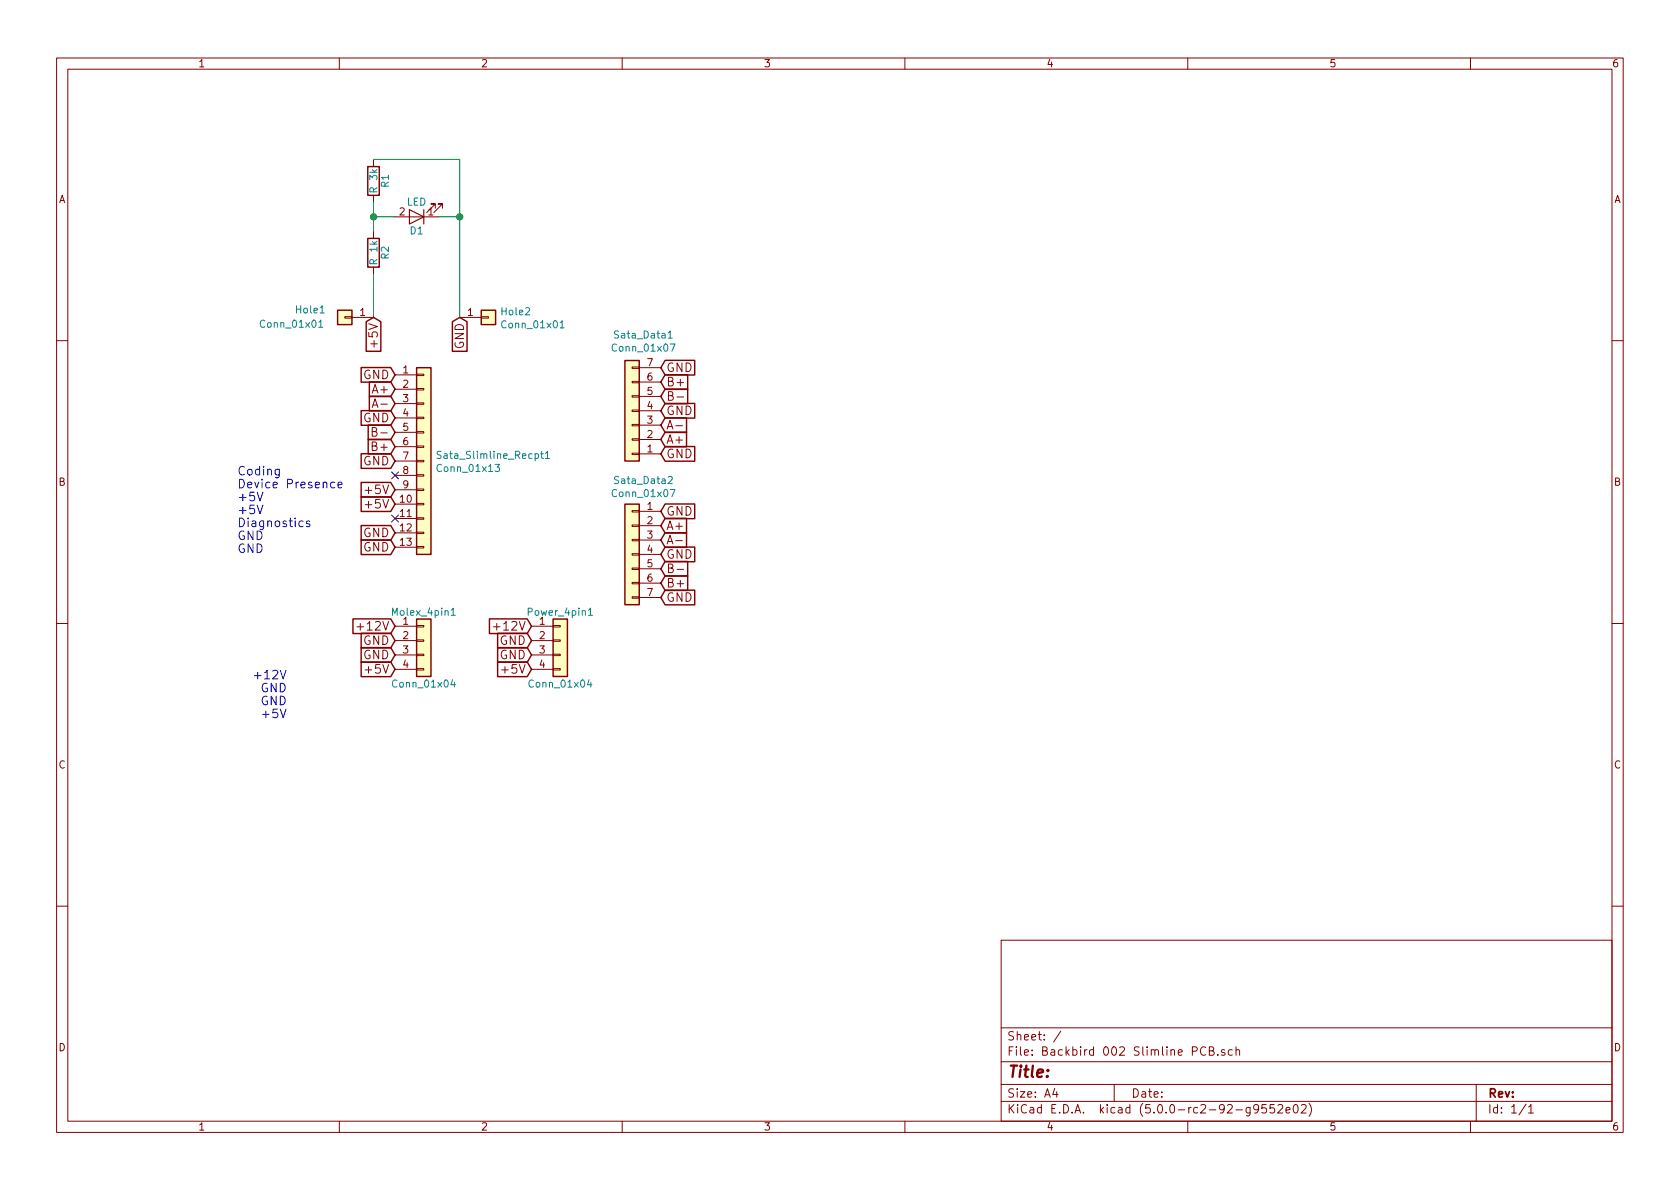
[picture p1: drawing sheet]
<svg xmlns="http://www.w3.org/2000/svg" width="297mm" height="210mm" viewBox="0 0 297 210" stroke-linecap="round" stroke-linejoin="round" font-family="sans-serif">
<g fill="none" stroke="#840000" stroke-width=".18">
<path d="M10 10.3h277v189.9h-277zM12 12.2h273v186.1h-273zM60 10.3v1.9M110 10.3v1.9M160 10.3v1.9M210 10.3v1.9M260 10.3v1.9M66 28.2v1.3M66 34.5v1.3M69.8 38.3h7.7M77 36.8v-.7h-.8h.8l-1.6 1.5M78.2 36.8v-.7h-.7h.7l-1.5 1.5"/>
<path d="M61 56h1.2v.3h-1.2zM62.2 56.1h3.8M66 40.9v1.3M66 47.2v1.3M81.3 56.1h3.8M85.1 56h1.3v.3h-1.3zM10 60.2h2M65.8 72.1l.5-1.6 .5 1.6M65.8 76.3h.5l.2-.1 .1-.3-.3-.3h-.5v1.5h.6l.3-.3a.41 .41 0 0 0-.4-.5M65.9 71.6h.8M67.3 71.5h1.2M67.3 76.5h1.2"/>
<path d="M69.8 66.3h3.9M69.8 68.8h3.9M69.8 71.4h3.9M69.8 73.9h3.9M69.8 76.4h3.9M69.8 79h3.9M73.7 78.9h1.2v.2h-1.2zM73.7 76.3h1.2v.3h-1.2zM73.7 73.8h1.2v.2h-1.2zM73.7 71.2h1.2v.3h-1.2zM73.7 68.7h1.2v.3h-1.2zM73.7 66.2h1.2v.2h-1.2z"/>
<path d="M111.8 64.9h1.2v.2h-1.2zM111.8 67.4h1.2v.3h-1.2zM111.8 70h1.2v.2h-1.2zM111.8 72.5h1.2v.3h-1.2zM111.8 75.1h1.2v.2h-1.2zM111.8 77.6h1.2v.2h-1.2zM113 77.7h3.8M113 75.2h3.8M113 72.6h3.8M113 70.1h3.8M113 67.6h3.8M113 65h3.8"/>
<path d="M118.2 70l.6-.1 .2-.2-.2-.4h-.6v1.5h.6l.2-.3a.41 .41 0 0 0-.3-.5M119.5 75.3h1.1M119.7 70.2h1.2M285 60.2h2M69.8 81.5h3.9M69.8 84.1h3.9M69.8 86.6h3.9M69.8 89.1h3.9M69.8 91.7h3.9M69.8 94.2h3.9M69.8 96.8h3.9M73.7 96.6h1.2v.3h-1.2z"/>
<path d="M73.7 94.1h1.2v.3h-1.2zM73.7 91.6h1.2v.2h-1.2zM73.7 89h1.2v.3h-1.2zM73.7 86.5h1.2v.2h-1.2zM73.7 83.9h1.2v.3h-1.2zM73.7 81.4h1.2v.3h-1.2zM111.8 80.1h1.2v.3h-1.2zM111.8 97.9h1.2v.3h-1.2zM111.8 95.4h1.2v.2h-1.2zM111.8 92.8h1.2v.3h-1.2zM111.8 90.3h1.2v.2h-1.2zM113 80.3h3.8"/>
<path d="M113 90.4h3.8M113 93h3.8M113 95.5h3.8M113 98h3.8M119.5 95.6h1.1M10 110.3h2M63.1 110.8h1.2M69.8 110.7h3.9M69.8 113.3h3.9M69.8 115.8h3.9M69.8 118.4h3.9M73.7 118.2h1.2v.3h-1.2z"/>
<path d="M73.7 115.7h1.2v.2h-1.2zM73.7 113.2h1.2v.2h-1.2zM73.7 110.6h1.2v.3h-1.2zM87.2 110.8h1.2M94 110.7h3.8M94 113.3h3.8M94 115.8h3.8M94 118.4h3.8M97.8 118.2h1.3v.3h-1.3zM97.8 115.7h1.3v.2h-1.3zM97.8 113.2h1.3v.2h-1.3zM97.8 110.6h1.3v.3h-1.3z"/>
<path d="M111.8 105.5h1.2v.3h-1.2zM111.8 103h1.2v.2h-1.2zM111.8 100.5h1.2v.2h-1.2zM113 100.6h3.8M113 103.1h3.8M113 105.7h3.8M118.2 100.5l.6-.1 .2-.2-.2-.4-.6-.1v1.6h.6l.2-.3a.41 .41 0 0 0-.3-.5M119.7 100.7h1.2M285 110.3h2M10 160.2h2M177 166.3h108v32h-108zM285 160.2h2"/>
<path d="M60 198.3v1.9M110 198.3v1.9M160 198.3v1.9M177 194.8h108M177 191.8h108M177 187.8h108M177 181.8h108M186.5 192.5l-.4 1h1M186.8 193v1M187.6 182.3l-1.3 2M197 191.8v3M210 198.3v1.9"/>
<path d="M213.2 185.3a.7 .7 0 0 0-.9 .2 .7 .7 0 0 0 .1 .9 .55 .55 0 0 0 .8 .1M213.8 185.8h.5l.2-.1 .1-.3-.3-.3h-.5v1.5h.6l.3-.3a.41 .41 0 0 0-.4-.5M215.3 186.5v.1M216.5 185.7a.37 .37 0 0 0-.5 .1v.2l.5 .2 .1 .1-.2 .3-.4-.1M217.9 185.7l-.5-.1-.2 .3v.6l.2 .1 .5-.1M218.5 185.7h.1a.37 .37 0 0 1 .6 .1v.8M218.5 185.1v1.5M221 195.8v1.2l-.2 .3h-.4M221 195.9l-.4-.1-.3 .3 .1 .6h.6M222.5 196l-.3 .3h-.3l-.2-.3v-.4l.1-.2 .4-.1 .3 .2a1.19 1.19 0 0 1-.3 1.2l-.4 .1M223.9 195.3h-.7l-.1 .7 .2-.1 .5 .1 .2 .2-.1 .5-.2 .1-.6-.1M225.3 195.3h-.7l-.1 .7 .2-.1 .5 .1 .2 .2-.1 .5-.2 .1-.6-.1"/>
<path d="M226 195.5l.2-.2h.3l.2 .2 .1 .3-.1 .2-.8 .8h.9M227.4 196.3l.7-.1-.1-.3-.4-.1-.2 .2 .1 .7h.5M228.8 195.5l.4-.2a.94 .94 0 0 1 0 1.5 .79 .79 0 0 1-.4-1.3zM230.1 195.5l.2-.2h.4l.2 .2v.3v.2l-.9 .8h.9M231.4 195.1a1.71 1.71 0 0 1 0 2.3M260 198.3v1.9M261 191.8v6.5M269.8 195.2l-1.2 2M270.3 195.8l.4-.5v1.5M270.3 196.8h.8"/>
</g>
<g fill="none" stroke="#840000" stroke-width=".25">
<path d="M65 29.5h2.1v5h-2.1zM59.7 54.9h2.5v2.5h-2.5zM64.7 56.9l1.3-.8 1.3 .8v5.2h-2.6zM65 42.2h2.1v5h-2.1zM80 56.9l1.3-.8 1.3 .8v5.2h-2.6zM85.1 54.9h2.5v2.5h-2.5zM63.9 65h5.2l.7 1.3-.7 1.3h-5.2zM63.9 72.6h5.2l.7 1.3-.7 1.3h-5.2zM65.1 75.2h4l.7 1.2-.7 1.3h-4zM65.1 77.7h4l.7 1.3-.7 1.3h-4zM65.3 67.5h3.8l.7 1.3-.7 1.3h-3.8zM65.3 70.1h3.8l.7 1.3-.7 1.3h-3.8z"/>
<path d="M73.7 65h2.5v33h-2.5zM110.5 63.7h2.5v17.8h-2.5zM117.6 79h5.2v2.6h-5.2l-.8-1.3zM117.6 71.3h5.2v2.6h-5.2l-.8-1.3zM117.6 76.4h3.8v2.6h-3.8l-.8-1.3zM117.6 73.9h3.8v2.6h-3.8l-.8-1.3zM117.6 68.8h4v2.6h-4l-.8-1.3zM117.6 66.3h4v2.6h-4l-.8-1.3zM117.6 63.7h5.2v2.6h-5.2l-.8-1.3zM63.9 92.9h5.2l.7 1.3-.7 1.3h-5.2zM63.9 95.5h5.2l.7 1.3-.7 1.3h-5.2zM63.9 87.9h5.2l.7 1.2-.7 1.3h-5.2z"/>
<path d="M63.9 85.3h5.2l.7 1.3-.7 1.3h-5.2zM63.9 80.2h5.2l.7 1.3-.7 1.3h-5.2zM110.5 89.1h2.5v17.8h-2.5zM117.6 89.1h5.2v2.6h-5.2l-.8-1.3zM117.6 96.7h5.2v2.6h-5.2l-.8-1.3zM117.6 91.7h3.8v2.6h-3.8l-.8-1.3zM117.6 94.2h3.8v2.6h-3.8l-.8-1.3zM117.6 99.3h4v2.6h-4l-.8-1.3zM62.4 109.4h6.7l.7 1.3-.7 1.3h-6.7zM63.9 117.1h5.2l.7 1.3-.7 1.3h-5.2zM63.9 114.5h5.2l.7 1.3-.7 1.3h-5.2zM63.9 112h5.2l.7 1.3-.7 1.3h-5.2z"/>
<path d="M73.7 109.5h2.5v10.1h-2.5zM86.5 109.4h6.7l.8 1.3-.8 1.3h-6.7zM88 117.1h5.2l.8 1.3-.8 1.3h-5.2zM88 114.5h5.2l.8 1.3-.8 1.3h-5.2zM88 112h5.2l.8 1.3-.8 1.3h-5.2zM97.8 109.5h2.5v10.1h-2.5zM117.6 101.8h4v2.6h-4l-.8-1.3zM117.6 104.4h5.2v2.6h-5.2l-.8-1.3z"/>
</g>
<path d="M72.4 37.1l2.5 1.2-2.5 1.3zM74.9 37.1v2.5" fill="none" stroke="#840000" stroke-width=".2"/>
<path d="M45.5 87l.5 1.6 .5-1.6M45.5 89.3l.5 1.6 .5-1.6M49.4 83v1.2l-.3 .3-.4-.1M49.4 83.1l-.5-.1-.2 .1v.7a.48 .48 0 0 0 .7 .1M53.6 92.2l-.4-.1-.3 .1v.8a.48 .48 0 0 0 .7 .1M54.7 92.2l-.3-.1-.2 .2v.3l.5 .1v.4h-.5M59.2 85.3h-.4l-.3 .1v.7a.48 .48 0 0 0 .7 .1M59.8 85.8l.7-.2-.1-.3h-.4l-.2 .2v.7h.6M45 119.5h1.2" fill="none" stroke="#0000c2" stroke-width=".18"/>
<path d="M66 35.8v5.1M66 38.3h3.8M66 28.2h15.3v27.9M77.5 38.3h3.8M66 48.5v7.6" fill="none" stroke="#008400" stroke-width=".18"/>
<g fill="#008400" stroke="#008400" stroke-width=".25">
<circle cx="66" cy="38.3" r=".51"/>
<circle cx="81.3" cy="38.3" r=".51"/>
</g>
<path d="M69.2 91.1l1.3 1.2M69.2 83.5l1.3 1.2M70.5 91.1l-1.3 1.2M70.5 83.5l-1.3 1.2" fill="none" stroke="#000084" stroke-width=".18"/>
<g fill="#ffffc2" stroke="#ffffc2" stroke-width=".18">
<path d="M110.5 63.7h2.5v17.8h-2.5z"/>
<path d="M110.5 89.1h2.5v17.8h-2.5z"/>
<path d="M97.8 109.5h2.5v10.1h-2.5z"/>
<path d="M73.7 109.5h2.5v10.1h-2.5z"/>
<path d="M59.7 54.9h2.5v2.5h-2.5z"/>
<path d="M85.1 54.9h2.5v2.5h-2.5z"/>
<path d="M73.7 65h2.5v33h-2.5z"/>
</g>
<g fill="none" stroke="#008484" stroke-width=".18">
<path d="M56.4 57l.3-.4v1.3M56.4 57.9h.7M99 57.1l.4-.4v1.3M99 58h.7M118.1 59.8h.8M78 79.9l-.5-.1-.2 .1v.4l.6 .2 .1 .3-.3 .3-.4-.1M95.8 79.8v1.1l.3 .2M118.5 60.8h.9l-.6 1.3M87.5 82.1h.8l-.4 .5 .4 .1-.1 .6-.5 .1-.2-.1M95.6 80.2h.5M96.4 80.2l.4-.4v1.3M96.4 81.1h.8"/>
<path d="M118.5 86.6h.9l-.6 1.2M79.8 107.9l.3-.4v1.3M79.8 108.8h.7M104 107.9l.4-.4v1.3M104 108.8h.8M80 120.2l-.3 .9h.8M80.3 120.7v.8M104.2 120.2l-.3 .9h.7M104.5 120.7v.8"/>
</g>
<text font-size="2.8" fill="#840000" x="178" y="190.5">Title:</text>
<g font-size="2.1" fill="#840000">
<text x="66.8" y="60.9" transform="rotate(-90 66.8 60.9)">+5V</text>
<text x="82" y="61.8" transform="rotate(-90 82 61.8)">GND</text>
<text x="117.8" y="65.8">GND</text>
<text x="64.2" y="67.1">GND</text>
<text x="66.2" y="69.6">A+</text>
<text x="117.8" y="68.3">B+</text>
<text x="64.2" y="74.7">GND</text>
<text x="117.8" y="73.4">GND</text>
<text x="117.8" y="75.9">A-</text>
<text x="64.2" y="82.3">GND</text>
<text x="66.2" y="79.8">B+</text>
<text x="117.8" y="81">GND</text>
<text x="117.8" y="78.5">A+</text>
<text x="65.1" y="89.9">+5V</text>
<text x="65.1" y="87.4">+5V</text>
<text x="64.2" y="95">GND</text>
<text x="117.8" y="91.2">GND</text>
<text x="117.8" y="93.7">A+</text>
<text x="64.2" y="97.5">GND</text>
<text x="117.8" y="98.8">GND</text>
<text x="117.8" y="96.3">A-</text>
<text x="117.8" y="103.9">B+</text>
<text x="117.8" y="106.4">GND</text>
<text x="63.9" y="111.5">+12V</text>
<text x="88.1" y="111.5">+12V</text>
<text x="64.2" y="116.6">GND</text>
<text x="64.2" y="114">GND</text>
<text x="65.1" y="119.1">+5V</text>
<text x="88.3" y="116.6">GND</text>
<text x="88.3" y="114">GND</text>
<text x="89.2" y="119.1">+5V</text>
<text x="178" y="184">Sheet: /</text>
<text x="178" y="186.7">File: Backbird 002 Slimline PCB.sch</text>
<text x="178" y="196.9">KiCad E.D.A. kicad (5.0.0-rc2-92-g9552e02)</text>
<text x="178" y="194.1">Size: A4</text>
<text x="200" y="194.1">Date:</text>
<text x="263" y="194.1">Rev:</text>
<text x="263" y="196.9">Id: 1/1</text>
</g>
<g font-size="2.1" fill="#0000c2">
<text x="41.9" y="84.1">Coding</text>
<text x="41.9" y="86.4">Device Presence</text>
<text x="41.9" y="88.6">+5V</text>
<text x="41.9" y="90.9">+5V</text>
<text x="41.9" y="93.2">Diagnostics</text>
<text x="41.9" y="95.5">GND</text>
<text x="41.9" y="97.8">GND</text>
<text x="45.8" y="120.1">+12V</text>
<text x="46.1" y="122.4">GND</text>
<text x="46.1" y="124.7">GND</text>
<text x="47" y="127">+5V</text>
</g>
<g font-size="1.8" fill="#840000">
<text x="35" y="11.9">1</text>
<text x="85" y="11.9">2</text>
<text x="135" y="11.9">3</text>
<text x="185" y="11.9">4</text>
<text x="235" y="11.9">5</text>
<text x="285" y="11.9">6</text>
<text x="10.4" y="35.9">A</text>
<text x="285.4" y="35.9">A</text>
<text x="70.6" y="38.1">2</text>
<text x="75.7" y="38.1">1</text>
<text x="63.7" y="55.9">1</text>
<text x="82.7" y="55.9">1</text>
<text x="114.5" y="64.8">7</text>
<text x="71.3" y="66">1</text>
<text x="71.3" y="68.6">2</text>
<text x="71.3" y="71.1">3</text>
<text x="114.5" y="69.8">5</text>
<text x="114.5" y="67.3">6</text>
<text x="71.3" y="73.7">4</text>
<text x="71.3" y="76.2">5</text>
<text x="114.5" y="77.5">2</text>
<text x="114.5" y="74.9">3</text>
<text x="114.5" y="72.4">4</text>
<text x="71.3" y="78.7">6</text>
<text x="71.3" y="81.3">7</text>
<text x="71.3" y="83.8">8</text>
<text x="114.5" y="80">1</text>
<text x="10.4" y="85.9">B</text>
<text x="70.8" y="88.9">10</text>
<text x="71.3" y="86.4">9</text>
<text x="285.4" y="85.9">B</text>
<text x="70.8" y="91.4">11</text>
<text x="70.8" y="94">12</text>
<text x="114.5" y="90.2">1</text>
<text x="114.5" y="92.7">2</text>
<text x="114.5" y="95.2">3</text>
<text x="70.8" y="96.5">13</text>
<text x="114.5" y="97.8">4</text>
<text x="114.5" y="100.3">5</text>
<text x="114.5" y="102.9">6</text>
<text x="114.5" y="105.4">7</text>
<text x="71.3" y="110.5">1</text>
<text x="71.3" y="113">2</text>
<text x="95.4" y="110.5">1</text>
<text x="95.4" y="113">2</text>
<text x="71.3" y="115.6">3</text>
<text x="71.3" y="118.1">4</text>
<text x="95.4" y="115.6">3</text>
<text x="95.4" y="118.1">4</text>
<text x="10.4" y="135.9">C</text>
<text x="285.4" y="135.9">C</text>
<text x="10.4" y="185.9">D</text>
<text x="285.4" y="185.9">D</text>
<text x="35" y="199.9">1</text>
<text x="85" y="199.9">2</text>
<text x="135" y="199.9">3</text>
<text x="185" y="199.9">4</text>
<text x="235" y="199.9">5</text>
<text x="285" y="199.9">6</text>
</g>
<g font-size="1.8" fill="#008484">
<text x="66.7" y="33.9" transform="rotate(-90 66.7 33.9)">R 3k</text>
<text x="68.8" y="33.1" transform="rotate(-90 68.8 33.1)">R1</text>
<text x="71.9" y="36.4">LED</text>
<text x="72.5" y="41.4">D1</text>
<text x="66.7" y="46.6" transform="rotate(-90 66.7 46.6)">R 1k</text>
<text x="68.8" y="45.8" transform="rotate(-90 68.8 45.8)">R2</text>
<text x="46.4" y="58">Conn_01x01</text>
<text x="52.5" y="55.4">Hole1</text>
<text x="88.8" y="55.7">Hole2</text>
<text x="89" y="58.1">Conn_01x01</text>
<text x="109" y="59.9">Sata_Data1</text>
<text x="108.6" y="62.2">Conn_01x07</text>
<text x="77.6" y="83.5">Conn_01x13</text>
<text x="78" y="81.1">Sata_Slimline_Recpt1</text>
<text x="108.6" y="87.9">Conn_01x07</text>
<text x="109" y="85.6">Sata_Data2</text>
<text x="69.6" y="108.9">Molex_4pin1</text>
<text x="93.6" y="108.9">Power_4pin1</text>
<text x="69.7" y="121.6">Conn_01x04</text>
<text x="93.9" y="121.6">Conn_01x04</text>
</g>
</svg>
